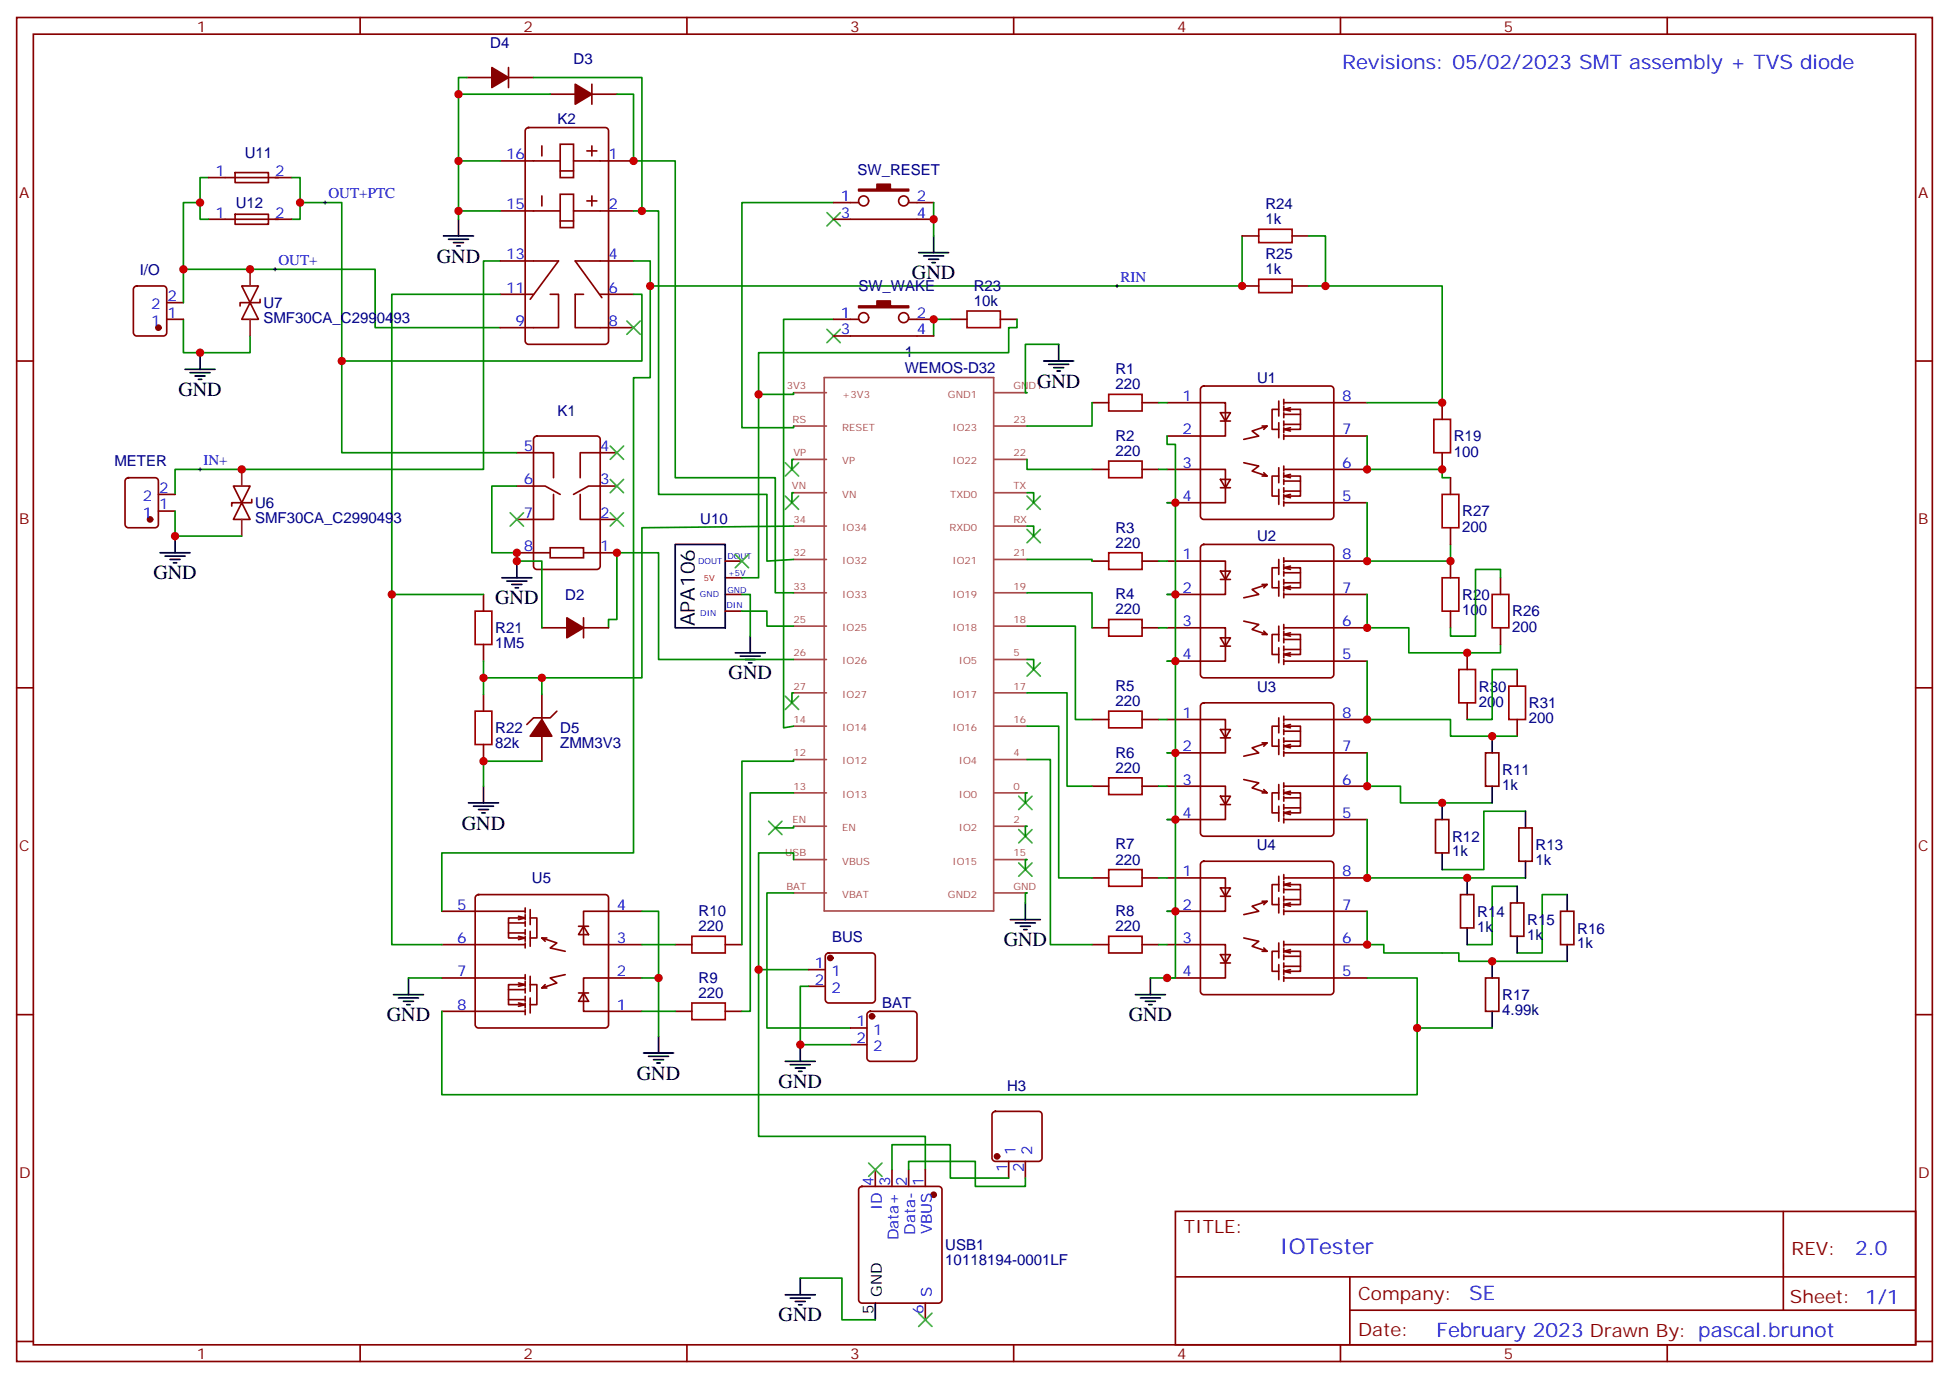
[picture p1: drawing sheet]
<svg xmlns="http://www.w3.org/2000/svg" width="412mm" height="292mm" viewBox="0 0 412 292" stroke-linecap="round" stroke-linejoin="round" font-family="sans-serif">
<g fill="none" stroke="#870000" stroke-width=".35">
<path d="M3.5 3.7h405.4v284.3h-405.4zM7.1 7.2h398.2v277.3h-398.2zM76.2 3.7v3.5M98.8 16.4h5.3M107.6 14.3v4.2M107.6 16.4h5.3M116.4 19.9h5.3M125.2 17.8v4.2M125.2 19.9h5.3M145.3 3.7v3.5M214.5 3.7v3.5M283.6 3.7v3.5"/>
<path d="M352.8 3.7v3.5M44.1 37.6h17.6M49.7 36.5h7.1v2.1h-7.1zM105.8 34h12.7M111.4 27.2l.4-.2h16.3a.71 .71 0 0 1 .7 .7v44.4a.76 .76 0 0 1-.7 .7h-16.3a.76 .76 0 0 1-.7-.7v-44.4zM114.7 30.9v2.1M118.5 30.5h2.9v7.1h-2.9zM118.5 36.2h2.9M121.4 34h12.7M124.2 31.9h2.1M125.2 30.9v2.1M44.1 46.4h17.6"/>
<path d="M49.7 45.3h7.1v2.1h-7.1zM105.8 55.2h12.4l-6 8.1M105.8 44.6h12.7M114.7 41.5v2.1M118.5 41.1h2.9v7.1h-2.9zM118.5 46.7h2.9M121.4 44.6h12.7M124.2 42.5h2.1M125.2 41.5v2.1M134.1 55.2h-12.4l5.7 7.8M176.4 46.4h21.2M176.4 42.9h5.3"/>
<path d="M192.3 42.9h5.3M262.8 49.9h3.5M273.4 49.9h3.5M3.5 76.4h3.6M28.5 60.7l.4-.2h5.7a.71 .71 0 0 1 .7 .7v9.2a.76 .76 0 0 1-.7 .7h-5.7a.76 .76 0 0 1-.7-.7v-9.2zM35.3 67.6h3.5M35.3 64h3.5M51.2 60.5h3.5l-1.8 3.5zM52.9 64l1.8 3.6h-3.5zM55 63.3v.7h-4.2v.7M105.8 62.3h7.1M116.4 62.3h1.8v7h-12.4"/>
<path d="M123.5 62.3h-1.8v7h12.4M127 62.3h7.1M176.4 67.6h5.3M176.4 71.1h21.2M183.8 67.2a1.06 1.06 0 0 0-1.5-1 1.06 1.06 0 0 0-.3 1.8 1.06 1.06 0 0 0 1.7-.5l.1-.3M192.3 67.2a1.06 1.06 0 0 0-1.5-1 1.06 1.06 0 0 0-.3 1.8 1.06 1.06 0 0 0 1.7-.5l.1-.3M192.3 67.6h5.3M201.1 67.6h3.5M211.7 67.6h3.5M262.8 60.5h3.5M273.4 60.5h3.5M405.3 76.4h3.6"/>
<path d="M109.4 95.8h7.7v5.3M113.1 92.5l.5-.2h12.7a.71 .71 0 0 1 .7 .7v26.8a.76 .76 0 0 1-.7 .7h-12.7a.76 .76 0 0 1-.7-.7v-26.8zM130.5 95.8h-7.7v5.3M231.1 85.2h3.5M231.1 99.3h3.5M241.7 85.2h3.5M241.7 99.3h3.5M246.9 99.3h12.4v7.1h-12.4M246.9 85.2h12.4v7.1h-12.4M254.2 81.9l.5-.2h26.8a.71 .71 0 0 1 .7 .7v26.8a.76 .76 0 0 1-.7 .7h-26.8a.76 .76 0 0 1-.7-.7v-26.8zM258.2 87.3h2.1l-1 1.8zM258.2 89.1h2.1"/>
<path d="M263.2 97.9l3.1 .7-1.4 1.1 3.2 1-.7-.7M267.1 90.1h1M267.4 90.8l.7-.7-3.2 1.1 1.4 1.1-3.1 .7M270.6 86.6h-1.4v4.2h1.4M270.6 84.8v3.2M270.6 89.4v3.2M270.6 99v3.1M271.6 86.6h3.6v4.2h-3.6M271.6 85.2h17.7M271.6 92.3h17.7M271.6 99.3h17.7M271.6 84.5v1"/>
<path d="M271.6 85.9v1.1M271.6 87.3v1.1M271.6 89.1v1M271.6 90.5v1M271.6 91.9v1.1M271.6 98.6v1.1M271.6 90.8l1.4 .4M271.6 86.6l1.4 .4M271.6 87.7h3.6M271.6 89.8h3.6M273 90.5l-1.4 .3M273 86.3l-1.4 .3"/>
<path d="M305.2 85.2v3.5M305.2 95.8v3.5M26.7 101.3l.5-.2h5.6a.71 .71 0 0 1 .7 .7v9.1a.76 .76 0 0 1-.7 .8h-5.6a.76 .76 0 0 1-.7-.8v-9.1zM33.5 108.1h3.5M33.5 104.6h3.5M49.4 102.8h3.5l-1.7 3.6zM51.2 106.4l1.7 3.5h-3.5zM53.3 105.7v.7h-4.3v.7M109.4 102.8h6l3.1 1.8M109.4 116.9h7M116.4 115.9h7.1v2.1h-7.1zM117.1 104.6v5.3h-7.7"/>
<path d="M122.8 104.6v5.3h7.7M123.5 116.9h7M130.5 102.8h-6l-3.1 1.8M231.1 118.7h3.5M241.7 118.7h3.5M246.9 118.7h12.4v7.1h-12.4M254.2 115.4l.5-.2h26.8a.71 .71 0 0 1 .7 .7v26.8a.76 .76 0 0 1-.7 .7h-26.8a.76 .76 0 0 1-.7-.7v-26.8zM258.2 101.4h2.1l-1 1.8zM258.2 103.2h2.1M267.1 100.7h1M270.6 100.7h-1.4v4.3h1.4M270.6 103.5v3.2"/>
<path d="M270.6 118.4v3.1M271.6 100.7h3.6v4.3h-3.6M271.6 106.4h17.7M271.6 100v1.1M271.6 101.4v1.1M271.6 103.2v1M271.6 104.6v1.1M271.6 106v1.1M271.6 118v1.1M271.6 119.4v1.1M271.6 103.9h3.6M271.6 101.8h3.6"/>
<path d="M271.6 100.7l1.4 .4M271.6 105l1.4 .3M271.6 118.7h17.7M273 100.4l-1.4 .3M273 104.6l-1.4 .4M273 119.8l-1.4 .3M306.9 101.1v3.5M306.9 111.7v3.5M306.9 118.7v3.5M102.3 125.8v3.5M102.3 136.3v3.6M114.7 132.8h5.2"/>
<path d="M123.5 132.8h5.3M123.5 130.7v4.2M231.1 132.8h3.5M241.7 132.8h3.5M246.9 132.8h12.4v7.1h-12.4M258.2 134.9h2.1l-1 1.8zM258.2 120.8h2.1l-1 1.8zM258.2 136.7h2.1M258.2 122.6h2.1M263.2 131.4l3.1 .7-1.4 1.1 3.2 1-.7-.7M267.1 134.2h1M267.1 123.6h1"/>
<path d="M267.4 124.4l.7-.8-3.2 1.1 1.4 1.1-3.1 .7M270.6 120.1h-1.4v4.3h1.4M270.6 134.2h-1.4v4.3h1.4M270.6 122.9v3.2M270.6 132.5v3.1M270.6 137.1v3.1M271.6 120.1h3.6v4.3h-3.6M271.6 134.2h3.6v4.3h-3.6M271.6 120.8v1.1M271.6 122.6v1M271.6 124v1.1M271.6 125.4v1.1"/>
<path d="M271.6 132.1v1.1M271.6 133.5v1.1M271.6 134.9v1.1M271.6 136.7v1.1M271.6 138.1v1.1M271.6 139.5v1.1M271.6 125.8h17.7M271.6 132.8h17.7M271.6 139.9h17.7M271.6 124.4l1.4 .3M271.6 120.1l1.4 .4M271.6 121.2h3.6"/>
<path d="M271.6 123.3h3.6M271.6 137.4h3.6M271.6 135.3h3.6M271.6 134.2l1.4 .4M271.6 138.5l1.4 .3M273 124l-1.4 .4M273 133.9l-1.4 .3M273 138.1l-1.4 .4M306.9 129.3v3.5M310.4 138.1v3.5M317.5 122.2v3.6M317.5 132.8v3.5"/>
<path d="M3.5 145.5h3.6M102.3 146.9v3.6M102.3 157.5v3.5M114.7 146.9v5.3M114.7 155.8v5.2M117.8 150.5l-1.4 1.4h-3.5l-1.4 1.4M231.1 152.2h3.5M241.7 152.2h3.5M246.9 152.2h12.4v7.1h-12.4M254.2 148.9l.5-.2h26.8a.71 .71 0 0 1 .7 .7v26.8a.76 .76 0 0 1-.7 .7h-26.8a.76 .76 0 0 1-.7-.7v-26.8zM258.2 154.3h2.1l-1 1.8zM258.2 156.1h2.1"/>
<path d="M267.1 157.2h1M267.4 157.9l.7-.7-3.2 1 1.4 1.1-3.1 .7M270.6 153.6h-1.4v4.3h1.4M270.6 151.9v3.1M270.6 156.5v3.1M271.6 153.6h3.6v4.3h-3.6M271.6 151.5v1.1M271.6 152.9v1.1M271.6 154.3v1.1M271.6 156.1v1.1M271.6 157.5v1.1M271.6 158.9v1.1"/>
<path d="M271.6 152.2h17.7M271.6 159.3h17.7M271.6 157.9l1.4 .3M271.6 153.6l1.4 .4M271.6 154.7h3.6M271.6 156.8h3.6M273 157.5l-1.4 .4M273 153.3l-1.4 .3M310.4 148.7v3.5M314.3 159.3h2.8v7h-2.8zM321 141.6v3.6M321 152.2v3.6"/>
<path d="M405.3 145.5h3.6M231.1 166.3h3.5M241.7 166.3h3.5M246.9 166.3h12.4v7.1h-12.4M258.2 168.5h2.1l-1 1.7zM258.2 170.2h2.1M263.2 164.9l3.1 .7-1.4 1.1 3.2 1-.7-.7M267.1 167.7h1M270.6 167.7h-1.4v4.3h1.4M270.6 166v3.2M270.6 170.6v3.1M271.6 167.7h3.6v4.3h-3.6"/>
<path d="M271.6 165.6v1.1M271.6 167v1.1M271.6 168.5v1M271.6 170.2v1.1M271.6 171.6v1.1M271.6 173v1.1M271.6 166.3h17.7M271.6 173.4h17.7M271.6 170.9h3.6M271.6 168.8h3.6M271.6 167.7l1.4 .4M271.6 172l1.4 .3"/>
<path d="M273 167.4l-1.4 .3M273 171.6l-1.4 .4M303.7 173.4h2.9v7h-2.9zM321.4 175.2h2.8v7h-2.8zM93.5 192.8h17.6M93.5 199.8h17.6M100.8 189.5l.4-.2h26.9a.71 .71 0 0 1 .7 .7v26.8a.76 .76 0 0 1-.7 .7h-26.9a.76 .76 0 0 1-.7-.7v-26.8zM107.6 195.3h3.5M107.6 197.4h3.5M109.7 198.1l1.4 .3M109.7 193.9l1.4 .3M111.1 194.2h-3.5v4.2h3.5"/>
<path d="M111.1 192.1v1M111.1 193.5v1.1M111.1 194.9v1.1M111.1 196.7v1M111.1 198.1v1M111.1 199.5v1.1M111.1 198.4l-1.4 .4M111.1 194.2l-1.4 .4M112.2 194.2h1.4v4.2h-1.4M112.2 192.4v3.2M112.2 197v3.2M114.7 198.4h1"/>
<path d="M115.4 199.1l-.7-.7 3.1 1.1-1.4 1.1 3.2 .7M122.4 196h2.1M123.5 196l1 1.7h-2.1zM135.8 192.8h-12.3v7h12.3M142.9 199.8h3.5M153.5 199.8h3.5M231.1 185.7h3.5M231.1 199.8h3.5M241.7 185.7h3.5M241.7 199.8h3.5M246.9 199.8h12.4v7.1h-12.4M246.9 185.7h12.4v7.1h-12.4"/>
<path d="M254.2 182.4l.5-.2h26.8a.71 .71 0 0 1 .7 .7v26.8a.76 .76 0 0 1-.7 .7h-26.8a.76 .76 0 0 1-.7-.7v-26.8zM258.2 187.9h2.1l-1 1.7zM258.2 189.6h2.1M263.2 198.4l3.1 .7-1.4 1.1 3.2 1.1-.7-.7M267.1 190.7h1M267.4 191.4l.7-.7-3.2 1 1.4 1.1-3.1 .7M270.6 187.1h-1.4v4.3h1.4M270.6 185.4v3.2M270.6 190v3.1M270.6 199.5v3.2M271.6 187.1h3.6v4.3h-3.6M271.6 185v1.1"/>
<path d="M271.6 186.4v1.1M271.6 187.9v1M271.6 189.6v1.1M271.6 191v1.1M271.6 192.4v1.1M271.6 199.1v1.1M271.6 185.7h17.7M271.6 192.8h17.7M271.6 199.8h17.7M271.6 191.4l1.4 .3M271.6 187.1l1.4 .4M271.6 188.2h3.6"/>
<path d="M271.6 190.3h3.6M273 191l-1.4 .4M273 186.8l-1.4 .3M309 189.3h2.9v7h-2.9zM319.6 191h2.8v7.1h-2.8zM330.2 192.8h2.8v7h-2.8zM3.5 214.7h3.6M93.5 206.9h17.6M93.5 214h17.6M107.6 211.5h3.5M107.6 209.4h3.5M109.7 208l1.4 .3"/>
<path d="M109.7 212.2l1.4 .3M111.1 208.3h-3.5v4.2h3.5M111.1 206.2v1.1M111.1 207.6v1.1M111.1 209v1.1M111.1 210.8v1M111.1 212.2v1.1M111.1 213.6v1.1M111.1 208.3l-1.4 .4M111.1 212.5l-1.4 .4M112.2 208.3h1.4v4.2h-1.4M112.2 206.6v3.1"/>
<path d="M112.2 211.1v3.2M114.7 209h1M119.6 206.2l-3.2 .7 1.4 1.1-3.1 1 .7-.7M122.4 210.1h2.1M123.5 210.1l1 1.7h-2.1zM135.8 206.9h-12.3v7.1h12.3M142.9 214h3.5M153.5 214h3.5M171.1 205.1h3.5M171.1 208.7h3.5M174.9 201.8l.4-.2h9.2a.71 .71 0 0 1 .7 .7v9.2a.76 .76 0 0 1-.7 .7h-9.2a.76 .76 0 0 1-.7-.7v-9.2zM179.9 217.5h3.5"/>
<path d="M183.7 214.2l.4-.2h9.2a.71 .71 0 0 1 .7 .7v9.1a.76 .76 0 0 1-.7 .7h-9.2a.76 .76 0 0 1-.7-.7v-9.1zM258.2 202h2.1l-1 1.7zM258.2 203.7h2.1M267.1 201.3h1M270.6 201.3h-1.4v4.2h1.4M270.6 204.1v3.2M271.6 201.3h3.6v4.2h-3.6M271.6 200.6v1M271.6 202v1M271.6 203.7v1.1M271.6 205.1v1.1M271.6 206.6v1"/>
<path d="M271.6 206.9h17.7M271.6 204.4h3.6M271.6 202.3h3.6M271.6 201.3l1.4 .3M271.6 205.5l1.4 .3M273 200.9l-1.4 .4M273 205.1l-1.4 .4M314.3 206.9h2.8v7.1h-2.8zM405.3 214.7h3.6M179.9 221h3.5M210.1 235.3l.5-.2h9.2a.71 .71 0 0 1 .7 .7v9.2a.76 .76 0 0 1-.7 .7h-9.2a.76 .76 0 0 1-.7-.7v-9.2zM181.9 251.2l.5-.2h16.2a.71 .71 0 0 1 .7 .7v23.3a.76 .76 0 0 1-.7 .7h-16.2a.76 .76 0 0 1-.7-.7v-23.3z"/>
<path d="M185.2 247.5v3.5M188.7 247.5v3.5M192.3 247.5v3.5M195.8 247.5v3.5M213.4 245.7v3.5M217 245.7v3.5M248.7 256.3h156.6v28.2h-156.6zM377.3 256.3v20.9M195.8 275.7v3.5M248.7 270.1h156.5M285.6 277.2h119.6M285.6 270.1v14.2"/>
<path d="M3.5 283.8h3.6M76.2 284.5v3.5M145.3 284.5v3.5M214.5 284.5v3.5M283.6 284.5v3.5M352.8 284.5v3.5M405.3 283.8h3.6"/>
<circle cx="182.7" cy="42.5" r="1.06"/>
<circle cx="191.2" cy="42.5" r="1.06"/>
</g>
<g fill="none" stroke="#a64a4a" stroke-width=".35">
<path d="M174.4 79.9h35.9v112.8h-35.9zM167.9 97.2h7M167.9 90.1h7M167.9 83.1h7M210.4 97.2h6.9M210.4 90.1h6.9M210.4 83.1h6.9M167.9 118.4h7M167.9 111.3h7M167.9 104.2h7M210.4 118.4h6.9M210.4 111.3h6.9"/>
<path d="M210.4 104.2h6.9M167.9 139.5h7M167.9 132.5h7M167.9 125.4h7M210.4 139.5h6.9M210.4 132.5h6.9M210.4 125.4h6.9M167.9 153.6h7M167.9 146.6h7M210.4 153.6h6.9M210.4 146.6h6.9M167.9 174.8h7"/>
<path d="M167.9 167.7h7M167.9 160.7h7M210.4 174.8h6.9M210.4 167.7h6.9M210.4 160.7h6.9M167.9 188.9h7M167.9 181.9h7M210.4 188.9h6.9M210.4 181.9h6.9"/>
</g>
<g fill="none" stroke="#a10000" stroke-width=".35">
<path d="M266.3 48.5h7.1v2.8h-7.1zM266.3 59.1h7.1v2.8h-7.1zM204.6 65.8h7.1v3.5h-7.1zM234.6 83.4h7.1v3.6h-7.1zM234.6 97.5h7.1v3.6h-7.1zM303.4 88.7h3.5v7.1h-3.5zM234.6 116.9h7.1v3.6h-7.1zM305.2 104.6h3.5v7.1h-3.5zM100.5 129.3h3.6v7h-3.6zM234.6 131.1h7.1v3.5h-7.1zM305.2 122.2h3.5v7.1h-3.5zM315.7 125.8h3.6v7h-3.6z"/>
<path d="M100.5 150.5h3.6v7h-3.6zM234.6 150.5h7.1v3.5h-7.1zM308.7 141.6h3.5v7.1h-3.5zM319.3 145.2h3.5v7h-3.5zM234.6 164.6h7.1v3.5h-7.1zM146.4 198.1h7.1v3.5h-7.1zM234.6 184h7.1v3.5h-7.1zM234.6 198.1h7.1v3.5h-7.1zM146.4 212.2h7.1v3.5h-7.1z"/>
</g>
<g fill="none" stroke="#008700" stroke-width=".35">
<path d="M97 19.9h19.4M98.8 16.4h-1.8v17.6M112.9 16.4h22.9v28.2h-1.7M130.5 19.9h3.6v14.1h8.8v67.1h21.1v24.3h3.9M44.1 37.6h-1.8v5.3h-3.5v14.1h40.6v12.3h26.4M61.7 37.6h1.8v5.3M105.8 34h-8.8v10.6M38.8 57v7M42.3 42.9v3.5h1.8M61.7 46.4h1.8v-3.5h8.8v52.9h37.1M105.8 55.2h-3.5v44.1h-65.3v5.3M105.8 44.6h-8.8v1.8"/>
<path d="M134.1 55.2h3.5v24.7h-3.5v100.5h-40.6v12.4M135.8 44.6h3.5v60h23v14.1l5.6-.3M176.4 42.9h-19.4v47.6h10.9v-.4M197.6 42.9v7M262.8 49.9v10.6h-125.2M276.9 49.9h3.6v10.6h-3.6M38.8 67.6v7h14.1v-3.5M105.8 62.3h-22.9v137.5h10.6M134.1 62.3h1.7v14.1h-63.5M176.4 67.6h-10.6v86.4l2.1-.4M201.1 67.6h-3.5v3.5M215.2 67.6v1.7h-1.8v5.3h-52.9v8.8"/>
<path d="M224 72.8h-7v10.3h.3M280.5 60.5h24.7v24.7h-15.9M167.9 97.2h-.3v2.1M167.9 83.1v.3h-7.4v38.8h-3.5M217.3 97.2v2.1h13.8M231.1 85.2v4.9h-13.8M245.2 99.3h1.7M245.2 85.2h1.7M246.9 92.3v1.7h1.8v12.4h-1.8M289.3 92.3v7h15.9v1.8h1.7M37 108.1v5.3h14.2M109.4 102.8h-5.3v14.1h5.3v1.8h5.3v14.1"/>
<path d="M167.9 111.3l-32.1 .4v31.7h-33.5M167.9 104.2h-.3v2.2M217.3 118.4h13.8v.3M217.3 111.3h1.4v2.1M217.3 104.2h1.4v2.2M245.2 118.7h1.7M248.7 106.4v19.4h-1.8M289.3 106.4v12.3h17.6v-3.5M82.9 125.8h19.4M102.3 139.9v7M128.8 132.8v-1.7h1.7v-14.2h8.8v22.6h28.6M157 129.3h5.3v3.2h5.6"/>
<path d="M157 125.8h1.7v8.8M217.3 125.4h13.8v7.4M217.3 132.5h10.2v19.7h3.6M217.3 139.5h1.4v2.1M245.2 132.8h1.7M248.7 125.8v14.1h-1.8M248.7 139.9v19.4h-1.8M289.3 125.8v7h8.8v5.3h19.4v-1.8M289.3 139.9v12.3h17.6v3.6h14.1M317.5 122.2v-1.7h-5.3v14.1h-5.3v-1.8M114.7 143.4v3.5M167.9 146.6h-.3v2.1"/>
<path d="M217.3 146.6h8.5v19.7h5.3M217.3 153.6h6.7v32.1h7.1M245.2 152.2h1.7M248.7 159.3v14.1h-1.8M289.3 159.3v7h7v3.6h19.4M321 141.6h-5.3v10.6h-5.3M114.7 161h-12.4v5.3M167.9 160.7v.3h-10.9v38.8M167.9 167.7h-9.2v46.3h-1.7M167.9 174.8v.4h-3.9M217.3 160.7h4.9v39.1h8.9M217.3 174.8h-.3v2.1"/>
<path d="M217.3 167.7h-.3v2.2M245.2 166.3h1.7M248.7 173.4v19.4h-1.8M289.3 173.4v12.3h33.5M322.8 171.6h-8.8v12.4h-8.8M135.8 192.8h3.5v14.1M135.8 199.8h7.1M167.9 181.9v-1.5h-7.4v24.7h10.6M167.9 188.9h-5.6v28.6h17.6M217.3 181.9h-.3v2.1M217.3 188.9h-.3v2.1M245.2 199.8h1.7"/>
<path d="M245.2 185.7h1.7M248.7 192.8v14.1h-5.3M289.3 192.8v7h3.5v1.8h15.9v1.8h22.9M321 187.5h-5.3v12.3h-5.3M331.6 189.3h-5.3v12.3h-5.3M86.4 206.9h7.1M135.8 206.9h3.5v12.4M135.8 214h7.1M160.5 205.1v35.3h35.3v7.1M171.1 208.7h-1.8v12.3h10.6M289.3 206.9h10.6v24.7h-206.4v-17.6M299.9 217.5h15.8"/>
<path d="M188.7 247.5v-5.3h12.4v7h12.3M192.3 247.5v-1.8h14.1v5.3h10.6v-1.8M169.3 270.4h8.9v8.8h7"/>
</g>
<g fill="none" stroke="#000" stroke-width=".35">
<path d="M93.8 49.9h6.4M94.9 50.6h4.2M96 51.3h2.1M96.7 52h.7M97 46.4v3.5M194.4 53.4h6.3M195.4 54.2h4.3M196.5 54.9h2.1M197.2 55.6h.7M197.6 49.9v3.5M39.2 78.1h6.3M40.2 78.8h4.2"/>
<path d="M41.3 79.6h2.1M42.3 74.6v3.5M220.8 76.4h6.4M221.9 77.1h4.2M223 77.8h2.1M223.7 78.5h.7M224 72.8v3.6M42 80.3h.7M33.9 116.9h6.3M34.9 117.7h4.3M36 118.4h2.1M36.7 119.1h.7"/>
<path d="M37 113.4v3.5M109.4 118.7v3.5M142.9 115.2h10.6v17.6h-10.6zM106.2 122.2h6.3M107.2 122.9h4.3M108.3 123.6h2.1M109 124.4h.7M155.6 138.1h6.3M156.6 138.8h4.3M157.7 139.5h2.1M158.7 134.6v3.5M158.4 140.2h.7"/>
<path d="M315.7 155.8v3.5M99.1 169.9h6.4M100.2 170.6h4.2M101.2 171.3h2.2M102 172h.7M102.3 166.3v3.6M305.2 169.9v3.5M315.7 166.3v3.6M322.8 171.6v3.6M213.8 194.6h6.3M214.8 195.3h4.3M215.9 196h2.1"/>
<path d="M216.6 196.7h.7M217 191v3.6M305.2 180.4v3.6M310.4 185.7v3.6M310.4 196.3v3.5M321 187.5v3.5M321 198.1v3.5M322.8 182.2v3.5M331.6 189.3v3.5M331.6 199.8v3.6M83.3 210.4h6.3M84.3 211.1h4.2"/>
<path d="M85.4 211.8h2.1M86.1 212.5h.7M86.4 206.9v3.5M139.3 219.3v3.5M240.2 210.4h6.4M241.3 211.1h4.2M242.4 211.8h2.1M243.1 212.5h.7M243.4 206.9v3.5M315.7 203.4v3.5M315.7 214v3.5M136.2 222.8h6.3"/>
<path d="M137.2 223.5h4.3M138.3 224.2h2.1M139 224.9h.7M166.2 224.5h6.3M167.2 225.2h4.2M168.3 226h2.1M169 226.7h.7M169.3 221v3.5M166.2 273.9h6.3M167.2 274.6h4.2M168.3 275.3h2.1M169 276h.7"/>
<path d="M169.3 270.4v3.5M185.2 275.7v3.5"/>
</g>
<path d="M153.5 118.7h3.5M153.5 122.2h3.5M153.5 125.8h3.5M153.5 129.3h3.5" fill="none" stroke="#850000" stroke-width=".35"/>
<g fill="none" stroke="#3c3" stroke-width=".35">
<path d="M175 45l2.8 2.8M177.8 45l-2.8 2.8M132.6 67.9l2.9 2.8M135.5 67.9l-2.9 2.8M175 69.7l2.8 2.8M177.8 69.7l-2.8 2.8M129.1 94.4l2.8 2.8M131.9 94.4l-2.8 2.8M166.2 97.9l2.8 2.8M169 97.9l-2.8 2.8M107.9 108.5l2.9 2.8M110.8 108.5l-2.9 2.8"/>
<path d="M129.1 101.4l2.8 2.8M129.1 108.5l2.8 2.8M131.9 101.4l-2.8 2.8M131.9 108.5l-2.8 2.8M155.6 117.3l2.8 2.8M158.4 117.3l-2.8 2.8M166.2 105l2.8 2.8M169 105l-2.8 2.8M217.3 105l2.8 2.8M217.3 112l2.8 2.8M220.1 105l-2.8 2.8M220.1 112l-2.8 2.8"/>
<path d="M166.2 147.3l2.8 2.8M169 147.3l-2.8 2.8M217.3 140.2l2.8 2.9M220.1 140.2l-2.8 2.9M162.6 173.7l2.9 2.9M165.5 173.7l-2.9 2.9M215.5 175.5l2.9 2.8M215.5 168.5l2.9 2.8M218.4 175.5l-2.9 2.8M218.4 168.5l-2.9 2.8M215.5 182.6l2.9 2.8M218.4 182.6l-2.9 2.8"/>
<path d="M183.8 246.1l2.8 2.8M186.6 246.1l-2.8 2.8M194.4 277.8l2.8 2.8M197.2 277.8l-2.8 2.8"/>
</g>
<g fill="#870000" stroke="#870000" stroke-width=".35">
<path d="M121.7 17.8l3.5 2.1-3.5 2.1z"/>
<path d="M104.1 14.3l3.5 2.1-3.5 2.1z"/>
<path d="M119.9 130.7l3.6 2.1-3.6 2.1z"/>
<path d="M114.7 152.2l2.1 3.6h-4.6z"/>
<path d="M181.7 40h3.9v-1h2.8v1h3.9v.4h-10.6z"/>
<path d="M181.7 64.7h3.9v-1h2.8v1h3.9v.4h-10.6z"/>
<circle cx="197.6" cy="252.8" r=".53"/>
<circle cx="184.5" cy="215" r=".53"/>
<circle cx="175.7" cy="202.7" r=".53"/>
<circle cx="211" cy="244.7" r=".53"/>
<circle cx="31.7" cy="109.9" r=".53"/>
<circle cx="33.5" cy="69.3" r=".53"/>
</g>
<path d="M57.9 57h.7M58.2 56.6v.7M68.4 42.9h.7M68.8 42.5v.7M236 60.5h.7M236.4 60.1v.8M42 99.3h.7M42.3 99v.7" fill="none" stroke="#000" stroke-width=".21"/>
<path d="M52.9 57v3.5M52.9 67.6v3.5M51.2 99.3v3.5M51.2 109.9v3.5" fill="none" stroke="#8c2424" stroke-width=".35"/>
<g fill="#c00">
<circle cx="289.3" cy="118.7" r=".88"/>
<circle cx="289.3" cy="199.8" r=".88"/>
<circle cx="102.3" cy="143.4" r=".88"/>
<circle cx="130.5" cy="116.9" r=".88"/>
<circle cx="135.8" cy="44.6" r=".88"/>
<circle cx="134.1" cy="34" r=".88"/>
<circle cx="82.9" cy="125.8" r=".88"/>
<circle cx="137.6" cy="60.5" r=".88"/>
<circle cx="72.3" cy="76.4" r=".88"/>
<circle cx="114.7" cy="143.4" r=".88"/>
<circle cx="289.3" cy="99.3" r=".88"/>
<circle cx="289.3" cy="132.8" r=".88"/>
<circle cx="160.5" cy="205.1" r=".88"/>
<circle cx="63.5" cy="42.9" r=".88"/>
<circle cx="42.3" cy="42.9" r=".88"/>
<circle cx="109.4" cy="118.7" r=".88"/>
<circle cx="109.4" cy="116.9" r=".88"/>
<circle cx="97" cy="44.6" r=".88"/>
<circle cx="97" cy="34" r=".88"/>
<circle cx="97" cy="19.9" r=".88"/>
<circle cx="42.3" cy="74.6" r=".88"/>
<circle cx="102.3" cy="161" r=".88"/>
<circle cx="248.7" cy="106.4" r=".88"/>
<circle cx="248.7" cy="125.8" r=".88"/>
<circle cx="248.7" cy="139.9" r=".88"/>
<circle cx="248.7" cy="159.3" r=".88"/>
<circle cx="248.7" cy="173.4" r=".88"/>
<circle cx="248.7" cy="192.8" r=".88"/>
<circle cx="246.9" cy="206.9" r=".88"/>
<circle cx="139.3" cy="206.9" r=".88"/>
<circle cx="197.6" cy="46.4" r=".88"/>
<circle cx="197.6" cy="67.6" r=".88"/>
<circle cx="169.3" cy="221" r=".88"/>
<circle cx="38.8" cy="57" r=".88"/>
<circle cx="262.8" cy="60.5" r=".88"/>
<circle cx="280.5" cy="60.5" r=".88"/>
<circle cx="305.2" cy="85.2" r=".88"/>
<circle cx="305.2" cy="99.3" r=".88"/>
<circle cx="306.9" cy="118.7" r=".88"/>
<circle cx="310.4" cy="138.1" r=".88"/>
<circle cx="289.3" cy="166.3" r=".88"/>
<circle cx="289.3" cy="152.2" r=".88"/>
<circle cx="289.3" cy="185.7" r=".88"/>
<circle cx="52.9" cy="57" r=".88"/>
<circle cx="51.2" cy="99.3" r=".88"/>
<circle cx="37" cy="113.4" r=".88"/>
<circle cx="160.5" cy="83.4" r=".88"/>
<circle cx="315.7" cy="155.8" r=".88"/>
<circle cx="305.2" cy="169.9" r=".88"/>
<circle cx="310.4" cy="185.7" r=".88"/>
<circle cx="315.7" cy="203.4" r=".88"/>
<circle cx="299.9" cy="217.5" r=".88"/>
</g>
<text font-size="4.6" fill="#00f" x="270.8" y="265.3">IOTester</text>
<g font-size="4.2" fill="#00f">
<text x="284" y="14.6">Revisions: 05/02/2023 SMT assembly + TVS diode</text>
<text x="392.5" y="265.6">2.0</text>
<text x="310.9" y="275.1">SE</text>
<text x="304" y="282.9">February 2023 Drawn By: pascal.brunot</text>
</g>
<g font-size="4.2">
<text x="92.4" y="55.6">GND</text>
<text x="193" y="59.1">GND</text>
<text x="37.7" y="83.8">GND</text>
<text x="219.4" y="82">GND</text>
<text x="32.5" y="122.6">GND</text>
<text x="104.8" y="127.9">GND</text>
<text x="147" y="132.5" transform="rotate(-90 147 132.5)">APA106</text>
<text x="154.2" y="143.8">GND</text>
<text x="97.7" y="175.5">GND</text>
<text x="212.4" y="200.2">GND</text>
<text x="81.8" y="216.1">GND</text>
<text x="238.8" y="216.1">GND</text>
<text x="134.8" y="228.4">GND</text>
<text x="164.7" y="230.2">GND</text>
<text x="164.7" y="279.6">GND</text>
</g>
<g font-size="3.9" fill="#800">
<text x="250.5" y="260.9">TITLE:</text>
<text x="379.1" y="265.6">REV:</text>
<text x="287.4" y="275.1">Company:</text>
<text x="378.7" y="275.7">Sheet: 1/1</text>
<text x="287.4" y="282.8">Date:</text>
</g>
<g font-size="3.2" fill="#800">
<text x="41.6" y="6.7">1</text>
<text x="110.8" y="6.7">2</text>
<text x="179.9" y="6.7">3</text>
<text x="249.1" y="6.7">4</text>
<text x="318.2" y="6.7">5</text>
<text x="4.1" y="41.8">A</text>
<text x="405.9" y="41.8">A</text>
<text x="4.1" y="110.9">B</text>
<text x="405.9" y="110.9">B</text>
<text x="4.1" y="180.1">C</text>
<text x="405.9" y="180.1">C</text>
<text x="4.1" y="249.2">D</text>
<text x="405.9" y="249.2">D</text>
<text x="41.6" y="287.5">1</text>
<text x="110.8" y="287.5">2</text>
<text x="179.9" y="287.5">3</text>
<text x="249.1" y="287.5">4</text>
<text x="318.2" y="287.5">5</text>
</g>
<g font-size="3.2" fill="#000080">
<text x="103.7" y="10.1">D4</text>
<text x="121.4" y="13.6">D3</text>
<text x="117.9" y="26.3">K2</text>
<text x="51.8" y="33.4">U11</text>
<text x="181.4" y="36.9">SW_RESET</text>
<text x="49.9" y="44">U12</text>
<text x="267.8" y="47.4">1k</text>
<text x="267.8" y="44.2">R24</text>
<text x="29.6" y="58.1">I/O</text>
<text x="267.8" y="58">1k</text>
<text x="267.8" y="54.8">R25</text>
<text x="55.7" y="65.2">U7</text>
<text x="181.6" y="61.6">SW_WAKE</text>
<text x="206" y="64.7">10k</text>
<text x="206" y="61.6">R23</text>
<text x="55.7" y="68.4">SMF30CA_C2990493</text>
<text x="191.4" y="75.5">1</text>
<text x="191.4" y="78.8">WEMOS-D32</text>
<text x="236" y="82.4">220</text>
<text x="236" y="79.1">R1</text>
<text x="266" y="81">U1</text>
<text x="117.9" y="88">K1</text>
<text x="236" y="93.3">R2</text>
<text x="307.6" y="93.4">R19</text>
<text x="24.2" y="98.7">METER</text>
<text x="236" y="96.5">220</text>
<text x="307.6" y="96.6">100</text>
<text x="54" y="107.5">U6</text>
<text x="54" y="110.7">SMF30CA_C2990493</text>
<text x="148.2" y="110.9">U10</text>
<text x="236" y="112.7">R3</text>
<text x="309.4" y="112.5">200</text>
<text x="309.4" y="109.3">R27</text>
<text x="236" y="115.9">220</text>
<text x="266" y="114.6">U2</text>
<text x="119.6" y="126.9">D2</text>
<text x="236" y="130">220</text>
<text x="236" y="126.8">R4</text>
<text x="309.4" y="130.1">100</text>
<text x="309.4" y="126.9">R20</text>
<text x="320" y="130.4">R26</text>
<text x="104.8" y="137.1">1M5</text>
<text x="104.8" y="133.9">R21</text>
<text x="320" y="133.7">200</text>
<text x="236" y="149.4">220</text>
<text x="236" y="146.2">R5</text>
<text x="266" y="146.3">U3</text>
<text x="312.9" y="149.5">200</text>
<text x="312.9" y="146.3">R30</text>
<text x="323.5" y="149.8">R31</text>
<text x="104.8" y="155">R22</text>
<text x="118.5" y="155.2">D5</text>
<text x="323.5" y="153.1">200</text>
<text x="104.8" y="158.2">82k</text>
<text x="118.5" y="158.3">ZMM3V3</text>
<text x="236" y="160.3">R6</text>
<text x="236" y="163.5">220</text>
<text x="317.9" y="167.1">1k</text>
<text x="317.9" y="164">R11</text>
<text x="236" y="179.7">R7</text>
<text x="265.9" y="179.8">U4</text>
<text x="307.3" y="178.1">R12</text>
<text x="324.9" y="179.9">R13</text>
<text x="236" y="182.9">220</text>
<text x="307.3" y="181.2">1k</text>
<text x="324.9" y="183">1k</text>
<text x="112.5" y="186.9">U5</text>
<text x="147.8" y="197">220</text>
<text x="147.8" y="193.8">R10</text>
<text x="236" y="197">220</text>
<text x="236" y="193.8">R8</text>
<text x="312.6" y="197.1">1k</text>
<text x="312.6" y="194">R14</text>
<text x="323.1" y="195.8">R15</text>
<text x="333.7" y="197.5">R16</text>
<text x="176.1" y="199.2">BUS</text>
<text x="323.1" y="198.8">1k</text>
<text x="333.7" y="200.6">1k</text>
<text x="147.8" y="207.9">R9</text>
<text x="147.8" y="211.1">220</text>
<text x="186.6" y="213.3">BAT</text>
<text x="317.9" y="214.7">4.99k</text>
<text x="317.9" y="211.6">R17</text>
<text x="213.1" y="230.9">H3</text>
<text x="200" y="267.7">10118194-0001LF</text>
<text x="200" y="264.5">USB1</text>
</g>
<g font-size="3.2" fill="#00f">
<text x="107.1" y="33.7">16</text>
<text x="128.8" y="33.7">1</text>
<text x="45.6" y="37.2">1</text>
<text x="58.2" y="37.2">2</text>
<text x="69.5" y="42">OUT+PTC</text>
<text x="45.6" y="46">1</text>
<text x="58.2" y="46">2</text>
<text x="107.1" y="44.3">15</text>
<text x="128.8" y="44.3">2</text>
<text x="177.9" y="42.5">1</text>
<text x="177.9" y="46">3</text>
<text x="194" y="42.5">2</text>
<text x="194" y="46">4</text>
<text x="58.9" y="56.1">OUT+</text>
<text x="107.1" y="54.9">13</text>
<text x="128.8" y="54.9">4</text>
<text x="237.1" y="59.6">RIN</text>
<text x="32" y="65.4">2</text>
<text x="35.5" y="63.7">2</text>
<text x="107.1" y="61.9">11</text>
<text x="128.8" y="61.9">6</text>
<text x="32" y="69">1</text>
<text x="35.5" y="67.2">1</text>
<text x="109.1" y="69">9</text>
<text x="128.8" y="69">8</text>
<text x="177.9" y="67.2">1</text>
<text x="177.9" y="70.7">3</text>
<text x="194" y="67.2">2</text>
<text x="194" y="70.7">4</text>
<text x="250.2" y="84.8">1</text>
<text x="284" y="84.8">8</text>
<text x="110.9" y="95.4">5</text>
<text x="127" y="95.4">4</text>
<text x="250.2" y="91.9">2</text>
<text x="284" y="91.9">7</text>
<text x="43" y="98.4">IN+</text>
<text x="250.2" y="99">3</text>
<text x="284" y="99">6</text>
<text x="30.2" y="106">2</text>
<text x="33.7" y="107.8">1</text>
<text x="33.7" y="104.2">2</text>
<text x="110.9" y="102.5">6</text>
<text x="127" y="102.5">3</text>
<text x="250.2" y="106">4</text>
<text x="284" y="106">5</text>
<text x="30.2" y="109.5">1</text>
<text x="110.9" y="109.5">7</text>
<text x="127" y="109.5">2</text>
<text x="110.9" y="116.6">8</text>
<text x="127" y="116.6">1</text>
<text x="250.2" y="118.4">1</text>
<text x="284" y="118.4">8</text>
<text x="250.2" y="125.4">2</text>
<text x="284" y="125.4">7</text>
<text x="250.2" y="132.5">3</text>
<text x="284" y="132.5">6</text>
<text x="250.2" y="139.5">4</text>
<text x="284" y="139.5">5</text>
<text x="250.2" y="151.9">1</text>
<text x="284" y="151.9">8</text>
<text x="250.2" y="158.9">2</text>
<text x="284" y="158.9">7</text>
<text x="250.2" y="166">3</text>
<text x="284" y="166">6</text>
<text x="250.2" y="173">4</text>
<text x="284" y="173">5</text>
<text x="250.2" y="185.4">1</text>
<text x="284" y="185.4">8</text>
<text x="96.8" y="192.4">5</text>
<text x="130.5" y="192.4">4</text>
<text x="250.2" y="192.4">2</text>
<text x="284" y="192.4">7</text>
<text x="96.8" y="199.5">6</text>
<text x="130.5" y="199.5">3</text>
<text x="250.2" y="199.5">3</text>
<text x="284" y="199.5">6</text>
<text x="96.8" y="206.6">7</text>
<text x="130.5" y="206.6">2</text>
<text x="172.4" y="204.8">1</text>
<text x="172.4" y="208.3">2</text>
<text x="175.9" y="206.6">1</text>
<text x="250.2" y="206.6">4</text>
<text x="284" y="206.6">5</text>
<text x="96.8" y="213.6">8</text>
<text x="130.5" y="213.6">1</text>
<text x="175.9" y="210.1">2</text>
<text x="181.3" y="217.1">1</text>
<text x="181.3" y="220.7">2</text>
<text x="184.7" y="218.9">1</text>
<text x="184.7" y="222.4">2</text>
<text x="214.8" y="244.4" transform="rotate(-90 214.8 244.4)">1</text>
<text x="218.4" y="244.4" transform="rotate(-90 218.4 244.4)">2</text>
<text x="184.9" y="250.8" transform="rotate(-90 184.9 250.8)">4</text>
<text x="188.4" y="250.8" transform="rotate(-90 188.4 250.8)">3</text>
<text x="191.9" y="250.8" transform="rotate(-90 191.9 250.8)">2</text>
<text x="195.4" y="250.8" transform="rotate(-90 195.4 250.8)">1</text>
<text x="213.1" y="247.9" transform="rotate(-90 213.1 247.9)">1</text>
<text x="216.6" y="247.9" transform="rotate(-90 216.6 247.9)">2</text>
<text x="186.6" y="256.1" transform="rotate(-90 186.6 256.1)">ID</text>
<text x="190.1" y="262.4" transform="rotate(-90 190.1 262.4)">Data+</text>
<text x="193.7" y="261.3" transform="rotate(-90 193.7 261.3)">Data-</text>
<text x="197.2" y="261.1" transform="rotate(-90 197.2 261.1)">VBUS</text>
<text x="197.2" y="274.4" transform="rotate(-90 197.2 274.4)">S</text>
<text x="195.4" y="277.9" transform="rotate(-90 195.4 277.9)">6</text>
</g>
<g font-size="3.2">
<text x="186.6" y="274.4" transform="rotate(-90 186.6 274.4)">GND</text>
<text x="184.9" y="277.9" transform="rotate(-90 184.9 277.9)">5</text>
</g>
<g font-size="2.1" fill="#a54b4b">
<text x="166.5" y="82.4">3V3</text>
<text x="214.4" y="82.4">GND1</text>
<text x="167.7" y="89.4">RS</text>
<text x="178.2" y="84.1">+3V3</text>
<text x="200.6" y="84.1">GND1</text>
<text x="214.4" y="89.4">23</text>
<text x="178.2" y="91.2">RESET</text>
<text x="201.5" y="91.2">IO23</text>
<text x="167.9" y="96.5">VP</text>
<text x="178.2" y="98.2">VP</text>
<text x="201.5" y="98.2">IO22</text>
<text x="214.4" y="96.5">22</text>
<text x="167.6" y="103.6">VN</text>
<text x="178.2" y="105.3">VN</text>
<text x="201.1" y="105.3">TXD0</text>
<text x="214.4" y="103.6">TX</text>
<text x="167.9" y="110.6">34</text>
<text x="178.2" y="112.3">IO34</text>
<text x="200.9" y="112.3">RXD0</text>
<text x="214.4" y="110.6">RX</text>
<text x="167.9" y="117.7">32</text>
<text x="178.2" y="119.4">IO32</text>
<text x="201.5" y="119.4">IO21</text>
<text x="214.4" y="117.7">21</text>
<text x="167.9" y="124.7">33</text>
<text x="214.4" y="124.7">19</text>
<text x="167.9" y="131.8">25</text>
<text x="178.2" y="126.5">IO33</text>
<text x="201.5" y="126.5">IO19</text>
<text x="214.4" y="131.8">18</text>
<text x="178.2" y="133.5">IO25</text>
<text x="201.5" y="133.5">IO18</text>
<text x="167.9" y="138.8">26</text>
<text x="178.2" y="140.6">IO26</text>
<text x="202.9" y="140.6">IO5</text>
<text x="214.4" y="138.8">5</text>
<text x="167.9" y="145.9">27</text>
<text x="178.2" y="147.6">IO27</text>
<text x="201.5" y="147.6">IO17</text>
<text x="214.4" y="145.9">17</text>
<text x="167.9" y="152.9">14</text>
<text x="178.2" y="154.7">IO14</text>
<text x="201.5" y="154.7">IO16</text>
<text x="214.4" y="152.9">16</text>
<text x="167.9" y="160">12</text>
<text x="178.2" y="161.7">IO12</text>
<text x="202.9" y="161.7">IO4</text>
<text x="214.4" y="160">4</text>
<text x="167.9" y="167.1">13</text>
<text x="214.4" y="167.1">0</text>
<text x="178.2" y="168.8">IO13</text>
<text x="202.9" y="168.8">IO0</text>
<text x="167.7" y="174.1">EN</text>
<text x="178.2" y="175.8">EN</text>
<text x="202.9" y="175.8">IO2</text>
<text x="214.4" y="174.1">2</text>
<text x="166.1" y="181.2">USB</text>
<text x="178.2" y="182.9">VBUS</text>
<text x="201.5" y="182.9">IO15</text>
<text x="214.4" y="181.2">15</text>
<text x="166.4" y="188.2">BAT</text>
<text x="178.2" y="190">VBAT</text>
<text x="200.6" y="190">GND2</text>
<text x="214.4" y="188.2">GND</text>
</g>
<g font-size="1.8" fill="#00f">
<text x="147.7" y="119.3">DOUT</text>
<text x="153.9" y="118.3">DOUT</text>
<text x="153.9" y="125.4">GND</text>
<text x="154.1" y="121.8">+5V</text>
<text x="148.1" y="126.4">GND</text>
<text x="148.2" y="130.3">DIN</text>
<text x="153.7" y="128.6">DIN</text>
</g>
<text font-size="1.8" fill="#f00" x="148.9" y="122.9">5V</text>
</svg>
